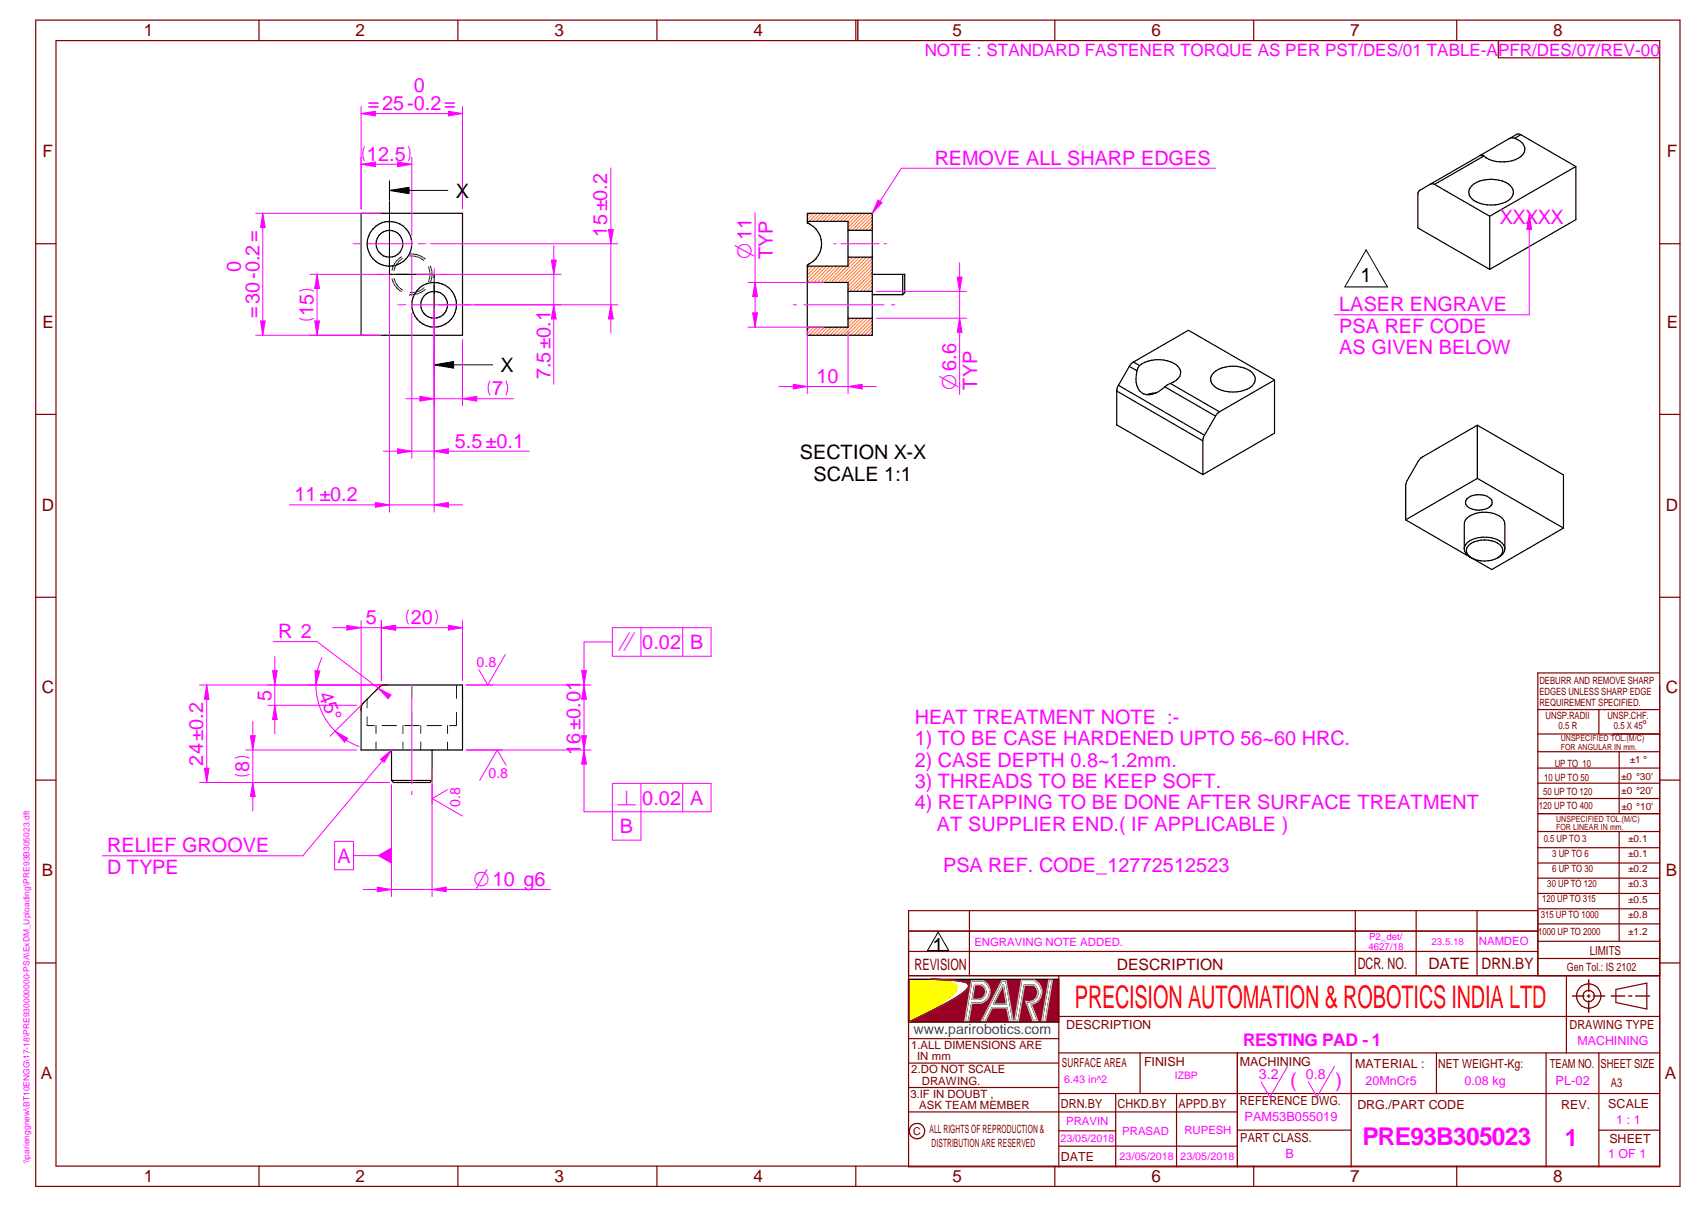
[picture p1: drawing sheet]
<svg xmlns="http://www.w3.org/2000/svg" width="420mm" height="297mm" viewBox="0 0 420 297" stroke-linecap="round" stroke-linejoin="round" font-family="sans-serif">
<g fill="none" stroke="#800000" stroke-width=".3">
<path d="M8.8 5h405v287h-405zM13.8 10h395v277h-395zM63.8 5v5M112.8 5v5M161.8 5v5M210.8 5v5M259.8 5v5M308.8 5v5M358.8 5v5M8.8 60h5M408.8 60h5M8.8 102h5"/>
<path d="M408.8 102h5M8.8 147h5M408.8 147h5M8.8 192h5M408.8 192h5M8.8 237h5M408.8 237h5M63.8 287v5M112.8 287v5M161.8 287v5M210.8 287v5M259.8 287v5"/>
<path d="M308.8 287v5M358.8 287v5"/>
</g>
<path d="M211.3 5v5" fill="none" stroke="#800000" stroke-width=".34"/>
<path d="M239.3 241.4h2.8a2.91 2.91 0 0 1 1.7 2.9 2.91 2.91 0 0 1-2.2 2.5l-2.3 .1-.7 4.3h-1zM246.7 241.3h1.1l1.7 9.9h-.9l-.6-3.2h-3.7l-1.5 3.2h-1zM251.6 241.3h3.2a3.2 3.2 0 0 1 1.7 3.2 3.2 3.2 0 0 1-2.5 2.7l1.6 4h-1.2l-1.8-4.8a2.25 2.25 0 0 0 2.8-1.1 2.25 2.25 0 0 0-.8-2.9h-2.3l-1.5 8.8h-.9zM258.3 241.3h.9l-1.7 9.9h-.9z" fill="none" stroke="#991b1e" stroke-width=".34"/>
<path d="M240.1 242.3h1.4a1.85 1.85 0 0 1 1.2 2 1.85 1.85 0 0 1-1.7 1.6h-1.5z" fill-rule="evenodd" fill="#990026"/>
<path d="M240.1 242.3h1.4a1.85 1.85 0 0 1 1.2 2 1.85 1.85 0 0 1-1.7 1.6h-1.5z" fill="none" stroke="#991b1e" stroke-width=".34"/>
<path d="M247.1 242.4l.8 4.7h-3.2z" fill="#990026"/>
<path d="M247.1 242.4l.8 4.7h-3.2z" fill="none" stroke="#991b1e" stroke-width=".34"/>
<path d="M238.4 242.1l-.2-.1a28.1 28.1 0 0 0-8.9-1l5.2 .9a1.32 1.32 0 0 1 1.2 1 1.32 1.32 0 0 1-.6 1.4l-3.3 2.5-8 4.7 5.6-2.7 5.3-2.8a10.3 10.3 0 0 0 3.9-3.3l-.2-.6M239.3 241.4h2.8a2.91 2.91 0 0 1 1.7 2.9 2.91 2.91 0 0 1-2.2 2.5l-2.3 .1-.7 4.3h-1zM240.1 242.3h1.4a1.85 1.85 0 0 1 1.2 2 1.85 1.85 0 0 1-1.7 1.6h-1.5zM246.7 241.3h1.1l1.7 9.9h-.9l-.6-3.2h-3.7l-1.5 3.2h-1zM247.1 242.4l.8 4.7h-3.2zM251.6 241.3h3.2a3.2 3.2 0 0 1 1.7 3.2 3.2 3.2 0 0 1-2.5 2.7l1.6 4h-1.2l-1.8-4.8a2.25 2.25 0 0 0 2.8-1.1 2.25 2.25 0 0 0-.8-2.9h-2.3l-1.5 8.8h-.9zM258.3 241.3h.9l-1.7 9.9h-.9z" fill="none" stroke="#000" stroke-width=".34"/>
<circle cx="238.4" cy="242.1" r=".17" fill="#000"/>
<path d="M240.1 242.3h1.4a1.85 1.85 0 0 1 1.2 2 1.85 1.85 0 0 1-1.7 1.6h-1.5zM247.1 242.4l.8 4.7h-3.2z" fill="none" stroke="#c0c0c0" stroke-width=".34"/>
<path d="M223.8 241h5.5l4.1 .6a2.41 2.41 0 0 1 2.3 1.4v.1a7.3 7.3 0 0 1-3.4 3.4l-8.5 5z" fill-rule="evenodd" fill="#ff0"/>
<path d="M223.8 241h5.5l5.2 .9a1.23 1.23 0 0 1 1.1 1.6l-1.3 1.5-2.5 1.8-8 4.7z" fill="none" stroke="#f1eb1f" stroke-width=".34"/>
<path d="M229.3 241l3.6 .5 2 .5a1.06 1.06 0 0 1 .8 .8 1.06 1.06 0 0 1-.3 1l-.9 1.1-3.5 2.5-7.2 4.1" fill="none" stroke="#ff0" stroke-width=".34"/>
<path d="M223.8 241v10.5" fill="none" stroke="#000" stroke-width=".34"/>
<path d="M223.8 241v10.5" fill="none" stroke="#000" stroke-width=".3"/>
<path d="M229.3 241l7.2 .4 1.7 .5 .3 .3 .1 .5-1.1 1.4-2.4 1.6-5.6 3.1-5.7 2.7h37v-10.5zM239.3 241.4h2.8a2.91 2.91 0 0 1 1.7 2.9 2.91 2.91 0 0 1-2.2 2.5l-2.3 .1-.7 4.3h-1zM251.6 241.3h3.2a3.2 3.2 0 0 1 1.7 3.2 3.2 3.2 0 0 1-2.5 2.7l1.6 4h-1.2l-1.8-4.8a2.25 2.25 0 0 0 2.8-1.1 2.25 2.25 0 0 0-.8-2.9h-2.3l-1.5 8.8h-.9zM258.3 241.3h.9l-1.7 9.9h-.9zM246.7 241.3h1.1l1.7 9.9h-.9l-.6-3.2h-3.7l-1.5 3.2h-1z" fill-rule="evenodd" fill="#990026"/>
<path d="M223.8 241h37v10.5h-37" fill="none" stroke="#000" stroke-width=".3"/>
<path d="M229.3 241h1a24.8 24.8 0 0 1 7.9 1l.2 .1" fill="none" stroke="#991b1e" stroke-width=".34"/>
<circle cx="238.4" cy="242.1" r=".17" fill="#991b1e"/>
<path d="M223.8 251.5l6.1-2.9 6.1-3.4-4.9 2.7zM229.3 241l2.9 .1a15.2 15.2 0 0 1 6.1 .9l.3 .4M236.8 244.6l-.8 .6M237.5 244.1l-.7 .5M238.1 243.5l-.6 .6M238.5 242.1l.1 .4M238.6 242.4l-.4 1M238.6 242.7l-.3 .6-.8 .8" fill="none" stroke="#991b1e" stroke-width=".34"/>
<path d="M239.3 241.4h2.8a2.91 2.91 0 0 1 1.7 2.9 2.91 2.91 0 0 1-2.2 2.5l-2.3 .1-.7 4.3h-1zM246.7 241.3h1.1l1.7 9.9h-.9l-.6-3.2h-3.7l-1.5 3.2h-1zM251.6 241.3h3.2a3.2 3.2 0 0 1 1.7 3.2 3.2 3.2 0 0 1-2.5 2.7l1.6 4h-1.2l-1.8-4.8a2.25 2.25 0 0 0 2.8-1.1 2.25 2.25 0 0 0-.8-2.9h-2.3l-1.5 8.8h-.9zM258.3 241.3h.9l-1.7 9.9h-.9z" fill="none" stroke="#c0c0c0" stroke-width=".34"/>
<g fill="none" stroke="#800000" stroke-width=".3">
<path d="M394.7 10h-25.7v4.2h39.8M89.7 172.8l-.8 .8v1.3M95.4 168.6h-1.5l-1.4 1.4M378.7 174.6h30.1M393.8 174.6v6M408.8 168.6v118.5h-185v-63h154.9M408.8 165.6h-30.1v74.5M378.7 185h30.1M378.7 189h30.1M378.7 192.7h30.1M378.7 196.5h30.1M378.7 180.6h30.1"/>
<path d="M398.8 185v15.2M378.7 200.2h30.1M378.7 204.6h30.1M378.7 208.6h30.1M378.7 212.4h30.1M378.7 216.1h30.1M378.7 219.9h30.1M398.8 204.6v27M223.8 229.2h154.9M223.8 234.1h154.9M238.7 224.1v16M333.8 224.1v16"/>
<path d="M348.8 224.1v16M363.8 224.1v16M378.7 223.6h30.1M378.7 227.4h30.1M378.7 231.6h30.1M378.7 235.9h30.1M223.8 255.6h37M223.8 240.1h185M260.8 240.1v47M260.8 250.1h148M260.8 259.1h148M280.8 259.1v10"/>
<path d="M304.7 259.1v28M332.8 259.1v28M353.8 259.1v10M380.8 259.1v28M385.8 240.1v19M393.8 259.1v28M398 243.5l7.6-1.6v6.4l-7.6-1.6zM223.8 273.6h80.9M223.8 267.6h37M223.8 261.6h37M260.8 278.3h14M260.8 269.1h148"/>
<path d="M274.8 269.1v18M289.8 269.1v18M304.7 278.1h28.1M393.8 278.1h15M260.8 282.1h43.9"/>
<circle cx="391.3" cy="245.1" r="2.99"/>
<circle cx="391.3" cy="245.1" r="1.39"/>
<circle cx="225.8" cy="278.3" r="1.9"/>
</g>
<path d="M387.3 245.1h2.8M390.9 245.1h.7M391.3 241.1v2.9M391.3 244.8v.7M391.3 246.3v2.8M392.4 245.1h2.9M396.8 245.1h3.4M401.1 245.1h.8M402.8 245.1h3.5" fill="none" stroke="#800000" stroke-width=".34"/>
<g fill="none" stroke="#000" stroke-width=".3">
<path d="M88.9 52.5h25v30h-25zM89.5 173l3.8-3.8 .9-.6h19.7v16h-25v-10.2l.1-.5zM96.4 192.1h10M96.4 192.1l.5 .5h9l.5-.5M96.4 184.6v7.5M106.4 184.6v7.5"/>
<circle cx="95.9" cy="60" r="5.5"/>
<circle cx="95.9" cy="60" r="3.3"/>
<circle cx="106.9" cy="75" r="3.3"/>
<circle cx="106.9" cy="75" r="5.5"/>
</g>
<g fill="none" stroke="#008000" stroke-width=".25">
<path d="M96.6 68.6a4.8 4.8 0 0 0 2.3 3.2M97.1 68.5a4.2 4.2 0 0 0 2.1 2.9M98.9 63.2a5 5 0 0 0-2.3 3.3M99.1 63.6a4.4 4.4 0 0 0-2.1 3M100.9 62.5h.1M101 72.5h.1M101 62.5a5 5 0 0 1 3.7 1.3M101 63a4.2 4.2 0 0 1 3.4 1.1M104.4 70.8a4.1 4.1 0 0 1-3.4 1.2M104.8 71.2a4.9 4.9 0 0 1-3.8 1.3M105.5 65.7a4.5 4.5 0 0 1 0 3.6M106 65.5a5 5 0 0 1 0 4"/>
<path d="M90.4 176.4v2.2h1.8M90.4 172.1v2.1M92.6 178.6v1.9M94.1 178.6h3.6M99.2 178.6v2M99.6 178.6h3.6M101.4 168.6v3.3M101.4 175.2v3.4M103.6 178.6v1.9M105.1 178.6h3.6M110.2 178.6v2M112.4 175.3v3.3h-1.8"/>
<path d="M112.4 168.6v3.3M92.6 182.6v2M99.2 182.6v2M103.6 182.6v2M110.2 182.6v2"/>
</g>
<path d="M101.7 75h10.5M106.9 69.8v10.5M113.9 75h.1M114.2 75h1.4M115.8 75h.1M101.4 168.4v.8M101.4 171.1v21.8M101.4 194.7v.9" fill="none" stroke="#f0f" stroke-width=".25"/>
<path d="M106.9 66v.1M106.9 66.3v1.4" fill="none" stroke="#f0f" stroke-width=".25"/>
<path d="M97.9 75h.1M98.2 75h1.4" fill="none" stroke="#f0f" stroke-width=".25"/>
<path d="M96.2 67.5h10.5M101.4 62.3v10.5M106.9 82.3v1.4M106.9 83.9v.1" fill="none" stroke="#f0f" stroke-width=".25"/>
<path d="M108.6 67.5h1.1M109.8 67.5h.1" fill="none" stroke="#f0f" stroke-width=".25"/>
<path d="M101.4 59.3v1" fill="none" stroke="#f0f" stroke-width=".25"/>
<path d="M92.9 67.5h.1M93.2 67.5h1" fill="none" stroke="#f0f" stroke-width=".25"/>
<path d="M101.4 74.7v1.1" fill="none" stroke="#f0f" stroke-width=".25"/>
<path d="M90.7 60h10.5M95.9 54.7v10.5" fill="none" stroke="#f0f" stroke-width=".25"/>
<path d="M103.2 60h1.4M104.8 60h.1" fill="none" stroke="#f0f" stroke-width=".25"/>
<path d="M95.9 51v.1M95.9 51.3v1.4" fill="none" stroke="#f0f" stroke-width=".25"/>
<path d="M86.9 60h.1M87.2 60h1.4" fill="none" stroke="#f0f" stroke-width=".25"/>
<path d="M63 52.5h30.7M64.2 79h1.1l-.6 3.5zM95.9 67.3v1.4M95.9 68.9v.1M63 82.5h29.3" fill="none" stroke="#f0f" stroke-width=".25"/>
<g fill="none" stroke="#000" stroke-width=".3">
<path d="M364.8 38.1h.1M364.8 38.1l-12.5 7.2M364.9 38.1h.1M365 38.1h.1M365 38.1l.5 .3M365.5 38.4l-12.2 7M371.7 34.1l-6.9 4M373 34l-.4-.1-.9 .2M373 34a2.86 2.86 0 0 1 2.4 3.5 6.2 6.2 0 0 1-5.9 2.3 6.6 6.6 0 0 1-4-1.4M374.6 33.1l13.5 7.9M374.6 33.1l-1.6 .9M374.6 33.1l-.4-.1-.7 .1-1.8 1"/>
<path d="M352.3 45.3l-2.7 1.6-.4 .5v8.7l17.7 10.2M352.3 45.3l1 .1M353.3 45.4l13.6 7.8M362.5 45.7a7.9 7.9 0 0 1 9.5 0 2.4 2.4 0 0 1-1.2 4 8.2 8.2 0 0 1-8.3-.8 2.03 2.03 0 0 1 0-3.2zM366.9 53.2v13.1M388.1 41v13.1l-21.2 12.2M388.1 41l-21.2 12.2"/>
</g>
<path d="M64.2 79h1.1l-.6 3.5z" fill="#f0f"/>
<path d="M64.7 52.5l.6 3.5h-1.1z" fill="none" stroke="#f0f" stroke-width=".25"/>
<path d="M64.7 52.5l.6 3.5h-1.1z" fill="#f0f"/>
<path d="M64.7 52.5v30M73.7 78.4a3.9 3.9 0 0 0 3.5 0M73.7 71.6a3.9 3.9 0 0 1 3.5 0M76.4 67.5h24M77.5 79h1.2l-.6 3.5zM76.4 82.5h17.3" fill="none" stroke="#f0f" stroke-width=".25"/>
<path d="M77.5 79h1.2l-.6 3.5z" fill="#f0f"/>
<path d="M78.1 67.5l.6 3.5h-1.2z" fill="none" stroke="#f0f" stroke-width=".25"/>
<path d="M78.1 67.5l.6 3.5h-1.2z" fill="#f0f"/>
<path d="M106 60h46.2M78.1 67.5v15M117 75h35.2M150.4 75l.6 3.5h-1.2z" fill="none" stroke="#f0f" stroke-width=".25"/>
<path d="M150.4 75l.6 3.5h-1.2z" fill="#f0f"/>
<path d="M149.8 56.5h1.2l-.6 3.5z" fill="none" stroke="#f0f" stroke-width=".25"/>
<path d="M149.8 56.5h1.2l-.6 3.5z" fill="#f0f"/>
<path d="M150.4 41.3v40.7M95.9 61v65M106.9 85v41M92.4 123.7l3.5 .5-3.5 .6z" fill="none" stroke="#f0f" stroke-width=".25"/>
<path d="M92.4 123.7l3.5 .5-3.5 .6z" fill="#f0f"/>
<path d="M106.9 124.2l3.5-.5v1.1z" fill="none" stroke="#f0f" stroke-width=".25"/>
<path d="M106.9 124.2l3.5-.5v1.1z" fill="#f0f"/>
<path d="M88.9 26.2v25.2M88.9 27.9l3.5-.5v1.1zM113.9 26.2v25.2M71.3 124.2h42.6" fill="none" stroke="#f0f" stroke-width=".25"/>
<path d="M88.9 27.9l3.5-.5v1.1z" fill="#f0f"/>
<path d="M110.4 27.4l3.5 .5-3.5 .6z" fill="none" stroke="#f0f" stroke-width=".25"/>
<path d="M110.4 27.4l3.5 .5-3.5 .6z" fill="#f0f"/>
<path d="M88.9 27.9h25M88.9 38.7v12.7M89.7 36.1a4.2 4.2 0 0 0 0 3.5M100.6 36.1a4.2 4.2 0 0 1 0 3.5M101.4 38.7v19.3M88.9 40.4l3.5-.5v1.1z" fill="none" stroke="#f0f" stroke-width=".25"/>
<path d="M88.9 40.4l3.5-.5v1.1z" fill="#f0f"/>
<path d="M97.9 39.9l3.5 .5-3.5 .6z" fill="none" stroke="#f0f" stroke-width=".25"/>
<path d="M97.9 39.9l3.5 .5-3.5 .6z" fill="#f0f"/>
<path d="M88.9 40.4h12.5M115 168.6h30.6M115 184.6h30.6M143.2 181.1h1.2l-.6 3.5z" fill="none" stroke="#f0f" stroke-width=".25"/>
<path d="M143.2 181.1h1.2l-.6 3.5z" fill="#f0f"/>
<path d="M143.8 168.6l.6 3.5h-1.2z" fill="none" stroke="#f0f" stroke-width=".25"/>
<path d="M143.8 168.6l.6 3.5h-1.2z" fill="#f0f"/>
<path d="M143.8 168.6v16M96.4 193.1v27.5M106.4 189.4v31.2M92.9 218.3l3.5 .6-3.5 .6z" fill="none" stroke="#f0f" stroke-width=".25"/>
<path d="M92.9 218.3l3.5 .6-3.5 .6z" fill="#f0f"/>
<path d="M106.4 218.9l3.5-.6v1.2z" fill="none" stroke="#f0f" stroke-width=".25"/>
<path d="M106.4 218.9l3.5-.6v1.2z" fill="#f0f"/>
<path d="M114.7 168.6h6.7M124.4 161.1l-4.3 7.5-2.2-3.8M106.4 192.8v5M110.2 194.4l-3.8 2.1 7.5 4.3M114.7 184.6h9M124.6 188.3l-2.1-3.7-4.4 7.5M87.1 210.6h9.3M89.4 218.9h46.2" fill="none" stroke="#f0f" stroke-width=".25"/>
<path d="M92.9 210.6l3.5-2.1v4.1z" fill="#f0f"/>
<path d="M143.8 184.6v15.2M82.4 207.1h4.7v6.9h-4.7z" fill="none" stroke="#f0f" stroke-width=".25"/>
<path d="M143.8 184.6l.6 3.4h-1.2z" fill="#f0f"/>
<path d="M143.8 158v10.6M143.8 184.6l.6 3.4h-1.2zM157.8 192.8v14h-7v-14h24.3v7h-31.3M168.1 192.8v7" fill="none" stroke="#f0f" stroke-width=".25"/>
<path d="M143.2 165.1h1.2l-.6 3.5z" fill="#f0f"/>
<path d="M143.8 158h7M150.8 154.5h24.3v7h-24.3zM157.8 154.5v7M168.1 154.5v7M49.1 168.6h44.6M143.2 165.1h1.2l-.6 3.5zM49.1 192.6h46.8M50.3 189.1h1.2l-.6 3.5z" fill="none" stroke="#f0f" stroke-width=".25"/>
<path d="M50.3 189.1h1.2l-.6 3.5z" fill="#f0f"/>
<path d="M50.9 168.6l.6 3.5h-1.2z" fill="none" stroke="#f0f" stroke-width=".25"/>
<path d="M50.9 168.6l.6 3.5h-1.2z" fill="#f0f"/>
<path d="M50.9 168.6v24M57.9 190.6a4.1 4.1 0 0 0 3.5 0M57.9 186.6a3.8 3.8 0 0 1 3.5 0M60.5 192.6h35.4M60.5 184.6h27.4M62.3 192.6l.6 3.4h-1.2z" fill="none" stroke="#f0f" stroke-width=".25"/>
<path d="M62.3 192.6l.6 3.4h-1.2z" fill="#f0f"/>
<path d="M61.7 181.1h1.2l-.6 3.5z" fill="none" stroke="#f0f" stroke-width=".25"/>
<path d="M61.7 181.1h1.2l-.6 3.5z" fill="#f0f"/>
<path d="M62.3 177.5v22.1M76.1 168.6h17.6M77.6 165l1.2 .1-1 3.5zM88.8 173.7l-7.5 7.5" fill="none" stroke="#f0f" stroke-width=".25"/>
<path d="M77.6 165l1.2 .1-1 3.5z" fill="#f0f"/>
<path d="M82.5 180l3.1 1.7-.7 .9z" fill="none" stroke="#f0f" stroke-width=".25"/>
<path d="M82.5 180l3.1 1.7-.7 .9z" fill="#f0f"/>
<path d="M67.3 157.9h10.8l16.7 12.7M79.3 161.8a16.2 16.2 0 0 0 9.1 21.9M93.2 169.4l3.1 1.6-.7 1z" fill="none" stroke="#f0f" stroke-width=".25"/>
<path d="M93.2 169.4l3.1 1.6-.7 1z" fill="#f0f"/>
<path d="M205.3 60h.6M207.1 60h9.4M217.8 60h.5M184.2 69.5h18.6M185.4 77h1.2l-.6 3.5zM195.4 75h.8M198 75h19.7M219.5 75h.9M184.2 80.5h18.6M317.1 262.5l-4.4 7.5-2.1-3.7M328.7 262.4l-4.4 7.6-2.1-3.8" fill="none" stroke="#f0f" stroke-width=".25"/>
<path d="M95.9 49.5v18h11v19.7M95.9 44.5v4.8M95.9 46.9h14.4M95.9 46.9l4.8-.8v1.6zM106.9 87.4v4.8M106.9 89.8h14.4M106.9 89.8l4.8-.8v1.6z" fill="none" stroke="#000" stroke-width=".25"/>
<path d="M95.9 46.9l4.8-.8v1.6zM106.9 89.8l4.8-.8v1.6z" fill="#000"/>
<g fill="none" stroke="#ff8000" stroke-width=".25">
<path d="M199.6 52.5l-.8 .8M200.4 52.5l-1.6 1.6M201.3 52.5l-2 2M202.2 52.5l-2.1 2M203 52.5l-2 2M203.9 52.5l-2.1 2M204.7 52.5l-2 2M205.6 52.5l-2 2M206.4 52.5l-2 2M207.3 52.5l-2 2M208.1 52.5l-2 2M208.9 52.5l-1.9 2"/>
<path d="M209.8 52.5l-2 2M210.6 52.5l-2 2M211.5 52.5l-2.6 2.7M212.3 52.5l-3.4 3.5M213.2 52.5l-4.2 4.2M214 52.5l-4.2 4.2M214.8 52.5l-4.1 4.2M214.8 53.4l-3.3 3.3M214.8 54.2l-2.4 2.5M214.8 55.1l-1.6 1.6M214.8 55.9l-.7 .8M199.3 65.5l-.5 .5"/>
<path d="M200.2 65.5l-1.4 1.3M201 65.5l-2.2 2.2M201.9 65.5l-3.1 3M202.7 65.5l-3.9 3.9M203.6 65.5l-4 4M204.4 65.5l-4 4M205.3 65.5l-4 4M206.1 65.5l-4 4M207 65.5l-4 4M207.8 65.5l-4 4M208.7 65.5l-4 4M209.2 63.3l-.3 .3"/>
<path d="M209.5 78.3l-.6 .6M210 63.3l-1.1 1.2M210.3 78.3l-1.4 1.5M210.9 63.3l-2 2M211.1 78.3l-4.1 4.2M211.7 63.3l-6.2 6.2M212 78.3l-4.2 4.2M212.6 63.3l-6.2 6.2M212.8 78.3l-4.2 4.2M213.4 63.3l-6.2 6.2M213.7 78.3l-4.2 4.2M214.3 63.3l-6.2 6.2"/>
<path d="M214.5 78.3l-4.2 4.2M214.8 78.9l-3.6 3.6M214.8 79.7l-2.8 2.8M214.8 63.6l-5.9 6M214.8 64.4l-5.9 6M214.8 65.3l-5.9 6M214.8 66.1l-5.6 5.6M214.8 67l-4.7 4.7M214.8 67.8l-3.9 3.9M214.8 68.7l-3 3M214.8 69.5l-2.1 2.2M214.8 70.4l-1.3 1.3"/>
<path d="M214.8 71.2l-.4 .5M199.6 80.5l-.8 .8M200.5 80.5l-1.7 1.6M201.3 80.5l-2 2M202.2 80.5l-2.1 2M203 80.5l-2 2M203.9 80.5l-2.1 2M204.7 80.5l-2 2M205.6 80.5l-2 2M206.4 80.5l-2 2M207.3 80.5l-2 2M208.1 80.5l-2 2"/>
<path d="M214.8 80.6l-1.9 1.9M214.8 81.4l-1.1 1.1M214.8 82.3l-.2 .2"/>
</g>
<g fill="none" stroke="#000" stroke-width=".3">
<path d="M198.8 54.5h10.1v11h-10.1M198.9 54.7h.1M198.9 54.7l-.1-2.2h16v30h-16v-17.1M198.9 54.8a5.7 5.7 0 0 1 3.4 5.2 5.7 5.7 0 0 1-3.4 5.2v.1M208.9 56.7h5.9M198.8 69.5h10.1v11h-10.1M198.9 65.3h.1M208.9 78.3h5.9M208.9 71.7h5.9M208.9 63.3h5.9M214.8 67.5h8v4.5l-.5 .5M214.8 72.5h7.5"/>
<path d="M222.3 67.5v5"/>
</g>
<path d="M185.4 77h1.2l-.6 3.5z" fill="#f0f"/>
<path d="M186 69.5l.6 3.5h-1.2z" fill="none" stroke="#f0f" stroke-width=".25"/>
<path d="M186 69.5l.6 3.5h-1.2z" fill="#f0f"/>
<path d="M186 52.4v28.1M215.9 78.3h22.2M215.9 71.7h22.2M236.3 78.3l.6 3.5h-1.2z" fill="none" stroke="#f0f" stroke-width=".25"/>
<path d="M236.3 78.3l.6 3.5h-1.2z" fill="#f0f"/>
<path d="M235.7 68.2h1.2l-.6 3.5z" fill="none" stroke="#f0f" stroke-width=".25"/>
<path d="M235.7 68.2h1.2l-.6 3.5z" fill="#f0f"/>
<path d="M236.3 64.7v32.4M195.4 94.6l3.4 .5-3.4 .6zM198.8 81.5v15.4M208.9 81.5v15.4" fill="none" stroke="#f0f" stroke-width=".25"/>
<path d="M195.4 94.6l3.4 .5-3.4 .6z" fill="#f0f"/>
<path d="M208.9 95.1l3.4-.5v1.1z" fill="none" stroke="#f0f" stroke-width=".25"/>
<path d="M208.9 95.1l3.4-.5v1.1z" fill="#f0f"/>
<path d="M106.9 76.1v23.8M113.9 83.6v16.3M113.9 98.1l3.5-.6v1.2zM120.6 93.7a3.9 3.9 0 0 0 0 3.5M124.6 93.7a3.9 3.9 0 0 1 0 3.5M191.8 95.1h24" fill="none" stroke="#f0f" stroke-width=".25"/>
<path d="M113.9 98.1l3.5-.6v1.2z" fill="#f0f"/>
<path d="M103.4 97.5l3.5 .6-3.5 .6z" fill="none" stroke="#f0f" stroke-width=".25"/>
<path d="M103.4 97.5l3.5 .6-3.5 .6z" fill="#f0f"/>
<path d="M222 41.4l-7.2 11.1M99.9 98.1h26.6" fill="none" stroke="#f0f" stroke-width=".25"/>
<path d="M216.2 49.2l1 .7-2.4 2.6z" fill="#f0f"/>
<path d="M216.2 49.2l1 .7-2.4 2.6zM222 41.4h77.4M102.5 67.5h35.7M108 75h30.2M135.8 64h1.2l-.6 3.5z" fill="none" stroke="#f0f" stroke-width=".25"/>
<path d="M135.8 64h1.2l-.6 3.5z" fill="#f0f"/>
<path d="M136.4 75l.6 3.5h-1.2z" fill="none" stroke="#f0f" stroke-width=".25"/>
<path d="M136.4 75l.6 3.5h-1.2z" fill="#f0f"/>
<path d="M101.4 77v35.8M106.9 76.1v36.7M136.4 60.5v34.1M106.9 111l3.5-.6v1.2z" fill="none" stroke="#f0f" stroke-width=".25"/>
<path d="M106.9 111l3.5-.6v1.2z" fill="#f0f"/>
<path d="M97.9 110.4l3.5 .6-3.5 .6z" fill="none" stroke="#f0f" stroke-width=".25"/>
<path d="M97.9 110.4l3.5 .6-3.5 .6z" fill="#f0f"/>
<path d="M94.4 111h35.9M85.4 153.9l3.5 .6-3.5 .6zM88.9 152.7v20.7M93.9 152.7v14.8" fill="none" stroke="#f0f" stroke-width=".25"/>
<path d="M85.4 153.9l3.5 .6-3.5 .6z" fill="#f0f"/>
<path d="M93.9 154.5l3.5-.6v1.2z" fill="none" stroke="#f0f" stroke-width=".25"/>
<path d="M93.9 154.5l3.5-.6v1.2z" fill="#f0f"/>
<path d="M81.9 154.5h19M65.9 168.6h27.8M65.9 173.6h22M67.1 165.1h1.2l-.6 3.5z" fill="none" stroke="#f0f" stroke-width=".25"/>
<path d="M67.1 165.1h1.2l-.6 3.5z" fill="#f0f"/>
<path d="M67.7 173.6l.6 3.5h-1.2z" fill="none" stroke="#f0f" stroke-width=".25"/>
<path d="M67.7 173.6l.6 3.5h-1.2z" fill="#f0f"/>
<path d="M67.7 161.6v19M96.4 184.6l-21.8 26" fill="none" stroke="#f0f" stroke-width=".25"/>
<path d="M93.7 186.9l2.7-2.3-1.8 3z" fill="#f0f"/>
<path d="M93.9 152.7v14.8M93.9 154.5l3.5-.6v1.2zM100.6 150.1a3.8 3.8 0 0 0 0 3.5M107.3 150.1a3.8 3.8 0 0 1 0 3.5M113.9 152.7v14.8M93.7 186.9l2.7-2.3-1.8 3zM25.2 210.6h49.4" fill="none" stroke="#f0f" stroke-width=".25"/>
<path d="M93.9 154.5l3.5-.6v1.2z" fill="#f0f"/>
<path d="M110.4 153.9l3.5 .6-3.5 .6z" fill="none" stroke="#f0f" stroke-width=".25"/>
<path d="M110.4 153.9l3.5 .6-3.5 .6z" fill="#f0f"/>
<path d="M376.6 53v24.5M93.9 154.5h20" fill="none" stroke="#f0f" stroke-width=".25"/>
<g fill="none" stroke="#000" stroke-width=".3">
<path d="M275 96.2v8.4l21.2 12.2M275 96.2l21.2 12.3M275.5 94.8l-.5 1.4M275.5 94.8l21.2 12.3M278.1 90.2l-2.6 4.6M278.1 90.2l1.9 1M279.1 89.1l13.6-7.8 21.2 12.2M279.1 89.1l1.6 .9M279.1 89.1l-1 1.1M280 91.2a5.2 5.2 0 0 0 1.1 5.4 3.7 3.7 0 0 0 4.2-.2l1.6-1.2M280.7 90l-.7 1.2M280.7 90a8.1 8.1 0 0 1 9.1-.1 2.34 2.34 0 0 1 .9 2.3 2.34 2.34 0 0 1-1.7 1.8l-.8 .4"/>
<path d="M284.7 96.7l-2.3 .4M286.9 95.2l12.5 7.2M288.2 94.4l12.1 6.9M288.2 94.4l-1.3 .8M298.9 91.7a7.9 7.9 0 0 1 9.5 0 2.4 2.4 0 0 1-1.2 4.1 8.2 8.2 0 0 1-8.3-.9 2.03 2.03 0 0 1 0-3.2zM313.9 93.5v13.1l-17.7 10.2M313.9 93.5l-13.6 7.8M296.2 108.5v8.3M296.7 107.1l-.5 1.4M299.4 102.4l-2.7 4.7M300.3 101.3l-.9 1.1M363.8 117.7l-17.6 10.2"/>
<path d="M363.8 104.6v13.1M363.8 104.6l-13.5 7.9-.7 .6-3 5.1-.4 1v8.7M363.8 104.6l21.3 12.3v13.1M363.8 117.7l21.3 12.3M346.2 127.9l15.9 9.2M360.6 135.1v-6.2a3.3 3.3 0 0 1 2.8-2.5 6.8 6.8 0 0 1 6.9 1.5l.3 1v6.2M360.6 135.1a3.2 3.2 0 0 1 2.9-2.6 6.6 6.6 0 0 1 6.8 1.6 2.24 2.24 0 0 1-1.5 3.2M360.6 135.1a2.52 2.52 0 0 0 1.5 2M361.2 122.8a4.7 4.7 0 0 1 6 0 1.45 1.45 0 0 1-.9 2.3 4.9 4.9 0 0 1-5.1-.6 1.3 1.3 0 0 1 0-1.7zM362.1 137.1l.3 .2M362.4 137.3a1.95 1.95 0 0 1-1.3-1.8 1.95 1.95 0 0 1 1.3-1.9 6.3 6.3 0 0 1 7.4 .9 1.91 1.91 0 0 1-1 2.8M362.4 137.3a7 7 0 0 0 6.4 0"/>
<path d="M385.1 130l-17.7 10.2-5-2.9"/>
</g>
<path d="M231 229.4l2.7 4.5h-5.3z" fill="none" stroke="#000" stroke-width=".25"/>
<path d="M376.6 53l.6 3.5h-1.2z" fill="#f0f"/>
<path d="M376.6 53l.6 3.5h-1.2zM328.6 77.5h48" fill="none" stroke="#f0f" stroke-width=".25"/>
<path d="M336.5 61.5l5.2 9.1h-10.5z" fill="none" stroke="#000" stroke-width=".25"/>
<text font-size="7.7" fill="#f00" x="264.7" y="248.1">PRECISION AUTOMATION &amp; ROBOTICS INDIA LTD</text>
<text font-size="6" fill="#f0f" x="335.5" y="281.7">PRE93B305023</text>
<text font-size="5.9" fill="#f0f" x="385.4" y="282.1">1</text>
<g font-size="5.4" fill="#f0f">
<text x="185.1" y="63.8" transform="rotate(-90 185.1 63.8)">O11</text>
<text x="235.4" y="95.9" transform="rotate(-90 235.4 95.9)">O6.6</text>
<text x="152.1" y="159.7">i</text>
<text x="151.9" y="198">n</text>
<text x="116.6" y="218">O10 g6</text>
</g>
<g font-size="4.9" fill="#f0f">
<text x="101.9" y="22.5">0</text>
<text x="90.6" y="27.1">=25-0.2=</text>
<text x="90.4" y="39.6">12.5</text>
<text x="230.2" y="40.5">REMOVE ALL SHARP EDGES</text>
<text x="149.6" y="58.2" transform="rotate(-90 149.6 58.2)">15±0.2</text>
<text x="369.4" y="55.2">XXXXX</text>
<text x="190.3" y="63.8" transform="rotate(-90 190.3 63.8)">TYP</text>
<text x="59.3" y="67.1" transform="rotate(-90 59.3 67.1)">0</text>
<text x="77.2" y="77.7" transform="rotate(-90 77.2 77.7)">15</text>
<text x="329.9" y="76.6">LASER ENGRAVE</text>
<text x="63.9" y="78.3" transform="rotate(-90 63.9 78.3)">=30-0.2=</text>
<text x="329.9" y="81.8">PSA REF CODE</text>
<text x="329.9" y="87.1">AS GIVEN BELOW</text>
<text x="135.5" y="93.3" transform="rotate(-90 135.5 93.3)">7.5±0.1</text>
<text x="201.1" y="94.3">10</text>
<text x="240.7" y="95.9" transform="rotate(-90 240.7 95.9)">TYP</text>
<text x="121.2" y="97.2">7</text>
<text x="112" y="110.2">5.5±0.1</text>
<text x="72.5" y="123.4">11±0.2</text>
<text x="90.1" y="153.6">5</text>
<text x="101.2" y="153.6">20</text>
<text x="68.5" y="157">R 2</text>
<text x="158.2" y="159.7">0.02 B</text>
<text x="66.8" y="172.4" transform="rotate(-90 66.8 172.4)">5</text>
<text x="78.4" y="170.9" transform="rotate(67 78.4 170.9)">45°</text>
<text x="225.3" y="178.1">HEAT TREATMENT NOTE :-</text>
<text x="142.9" y="185.8" transform="rotate(-90 142.9 185.8)">16±0.01</text>
<text x="225.3" y="183.4">1) TO BE CASE HARDENED UPTO 56~60 HRC.</text>
<text x="50" y="188.4" transform="rotate(-90 50 188.4)">24±0.2</text>
<text x="61.4" y="189.9" transform="rotate(-90 61.4 189.9)">8</text>
<text x="225.3" y="188.6">2) CASE DEPTH 0.8~1.2mm.</text>
<text x="225.3" y="193.9">3) THREADS TO BE KEEP SOFT.</text>
<text x="158.2" y="198">0.02 A</text>
<text x="225.3" y="199.1">4) RETAPPING TO BE DONE AFTER SURFACE TREATMENT</text>
<text x="26.4" y="209.8">RELIEF GROOVE</text>
<text x="152.7" y="205">B</text>
<text x="230.7" y="204.4">AT SUPPLIER END.( IF APPLICABLE )</text>
<text x="26.4" y="215">D TYPE</text>
<text x="83.1" y="212.3">A</text>
<text x="232.3" y="214.5">PSA REF. CODE_12772512523</text>
<text x="317.7" y="267.6">(</text>
<text x="328.9" y="267.6">)</text>
</g>
<g font-size="4.9">
<text x="112.3" y="48.6">X</text>
<text x="335.1" y="69.3">1</text>
<text x="123.3" y="91.6">X</text>
<text x="197" y="113.1">SECTION X-X</text>
<text x="200.4" y="118.3">SCALE 1:1</text>
<text x="229.7" y="234.2">1</text>
</g>
<text font-size="4.3" fill="#f0f" x="306.1" y="257.4">RESTING PAD - 1</text>
<g font-size="4.2" fill="#800000">
<text x="35.4" y="9">1</text>
<text x="87.6" y="9">2</text>
<text x="136.6" y="9">3</text>
<text x="185.6" y="9">4</text>
<text x="234.6" y="9">5</text>
<text x="283.6" y="9">6</text>
<text x="332.6" y="9">7</text>
<text x="382.6" y="9">8</text>
<text x="10.5" y="38.7">F</text>
<text x="410.5" y="38.7">F</text>
<text x="10.5" y="80.6">E</text>
<text x="410.5" y="80.6">E</text>
<text x="10.3" y="125.6">D</text>
<text x="410.2" y="125.6">D</text>
<text x="10.3" y="170.6">C</text>
<text x="410.2" y="170.6">C</text>
<text x="10.3" y="215.6">B</text>
<text x="410.2" y="215.6">B</text>
<text x="10" y="265.6">A</text>
<text x="410" y="265.6">A</text>
<text x="35.4" y="291">1</text>
<text x="87.6" y="291">2</text>
<text x="136.6" y="291">3</text>
<text x="185.6" y="291">4</text>
<text x="234.6" y="291">5</text>
<text x="283.6" y="291">6</text>
<text x="332.6" y="291">7</text>
<text x="382.6" y="291">8</text>
</g>
<g font-size="4.2" fill="#f0f">
<text x="227.7" y="13.8">NOTE : STANDARD FASTENER TORQUE AS PER PST/DES/01 TABLE-A</text>
<text x="369" y="13.7">PFR/DES/07/REV-00</text>
</g>
<g font-size="3.9" fill="#800000">
<text x="225.2" y="238.8">REVISION</text>
<text x="275.1" y="238.8">DESCRIPTION</text>
<text x="334.4" y="238.6">DCR. NO.</text>
<text x="351.8" y="238.6">DATE</text>
<text x="364.9" y="238.5">DRN.BY</text>
</g>
<g font-size="3.5" fill="#f0f">
<text x="117.4" y="164.2">0.8</text>
<text x="120.3" y="191.4">0.8</text>
<text x="113.3" y="198.7" transform="rotate(-90 113.3 198.7)">0.8</text>
<text x="310" y="265.6">3.2</text>
<text x="321.6" y="265.6">0.8</text>
</g>
<text font-size="3.5" fill="#00f" x="224.9" y="254.5">www.parirobotics.com</text>
<g font-size="3.1" fill="#800000">
<text x="404.4" y="179.5">°</text>
<text x="391.5" y="235.1">LIMITS</text>
<text x="262.6" y="253.2">DESCRIPTION</text>
<text x="386.5" y="253.2">DRAWING TYPE</text>
<text x="261.5" y="262.5">SURFACE AREA</text>
<text x="281.8" y="262.4">FINISH</text>
<text x="305.4" y="262.4">MACHINING</text>
<text x="333.8" y="262.9">MATERIAL :</text>
<text x="354.2" y="262.9">NET WEIGHT-Kg:</text>
<text x="381.7" y="262.7">TEAM NO.</text>
<text x="394.2" y="262.7">SHEET SIZE</text>
<text x="396.7" y="267.5">A3</text>
<text x="261.3" y="272.8">DRN.BY</text>
<text x="275.2" y="272.7">CHKD.BY</text>
<text x="290.3" y="272.8">APPD.BY</text>
<text x="305.4" y="271.9">REFERENCE DWG.</text>
<text x="334.3" y="272.9">DRG./PART CODE</text>
<text x="384.5" y="272.8">REV.</text>
<text x="396.1" y="272.7">SCALE</text>
<text x="305.5" y="281">PART CLASS.</text>
<text x="396.4" y="281.2">SHEET</text>
<text x="261.3" y="285.8">DATE</text>
</g>
<g font-size="3.1" fill="#f0f">
<text x="388.5" y="257.1">MACHINING</text>
<text x="336.3" y="267.1">20MnCr5</text>
<text x="360.7" y="267">0.08 kg</text>
<text x="383.1" y="267.1">PL-02</text>
<text x="306.5" y="275.9">PAM53B055019</text>
<text x="398" y="276.5">1 : 1</text>
<text x="316.6" y="284.9">B</text>
<text x="396.1" y="284.9">1 OF 1</text>
</g>
<g font-size="2.8" fill="#f0f">
<text x="240" y="232.8">ENGRAVING NOTE ADDED.</text>
<text x="364.2" y="232.6">NAMDEO</text>
<text x="262.6" y="276.8">PRAVIN</text>
<text x="276.4" y="279.2">PRASAD</text>
<text x="291.7" y="279.1">RUPESH</text>
</g>
<g font-size="2.8" fill="#800000">
<text x="385.9" y="238.9">Gen Tol.: IS 2102</text>
<text x="224.4" y="258.1">1.ALL DIMENSIONS ARE</text>
<text x="225.9" y="260.9">IN mm</text>
<text x="224.4" y="264.2">2.DO NOT SCALE</text>
<text x="227.1" y="267">DRAWING.</text>
<text x="224.2" y="270.2">3.IF IN DOUBT ,</text>
<text x="226.4" y="273">ASK TEAM MEMBER</text>
<text x="228.9" y="278.8">ALL RIGHTS OF REPRODUCTION &amp;</text>
<text x="229.4" y="282.3">DISTRIBUTION ARE RESERVED</text>
</g>
<g font-size="2.7" fill="#f0f">
<text x="262.1" y="266.5">6.43 in^2</text>
<text x="261.1" y="281">23/05/2018</text>
<text x="275.7" y="285.5">23/05/2018</text>
<text x="290.7" y="285.5">23/05/2018</text>
</g>
<text font-size="2.7" fill="#800000" x="224.9" y="279.4">C</text>
<g font-size="2.5" fill="#800000">
<text x="379.1" y="168.2">DEBURR AND REMOVE SHARP</text>
<text x="379.1" y="171">EDGES UNLESS SHARP EDGE</text>
<text x="379.1" y="173.7">REQUIREMENT SPECIFIED.</text>
<text x="380.7" y="177">UNSP.RADII</text>
<text x="383.9" y="179.5">0.5 R</text>
<text x="395.9" y="177">UNSP.CHF.</text>
<text x="397.5" y="179.4">0.5 X 45</text>
<text x="382.9" y="188.7">UP TO 10</text>
<text x="401.4" y="187.9">±1 °</text>
<text x="380.1" y="195.6">50 UP TO 120</text>
<text x="380.3" y="192.2">10 UP TO 50</text>
<text x="399.3" y="192.1">±0 °30'</text>
<text x="399.3" y="195.4">±0 °20'</text>
<text x="379" y="199.1">120 UP TO 400</text>
<text x="399.3" y="199.3">±0 °10'</text>
<text x="380.2" y="207.1">0.5 UP TO 3</text>
<text x="401" y="207.2">±0.1</text>
<text x="382.3" y="210.9">3 UP TO 6</text>
<text x="382.3" y="214.6">6 UP TO 30</text>
<text x="401" y="210.9">±0.1</text>
<text x="401" y="214.7">±0.2</text>
<text x="381.1" y="218.4">30 UP TO 120</text>
<text x="401" y="218.4">±0.3</text>
<text x="379.5" y="225.8">315 UP TO 1000</text>
<text x="379.8" y="222.1">120 UP TO 315</text>
<text x="401" y="222.2">±0.5</text>
<text x="401" y="225.9">±0.8</text>
<text x="378.8" y="230.1">1000 UP TO 2000</text>
<text x="401" y="230.2">±1.2</text>
</g>
<text font-size="2.5" fill="#f0f" x="289.4" y="265.6">IZBP</text>
<g font-size="2.4" fill="#f0f">
<text x="337" y="233.8">4627/18</text>
<text x="337.2" y="231.2">P2_det/</text>
<text x="352.5" y="232.5">23.5.18</text>
</g>
<g font-size="2.1" fill="#800000">
<text x="384.4" y="182.5">UNSPECIFIED TOL.(M/C)</text>
<text x="384.4" y="184.5">FOR ANGULAR IN mm.</text>
<text x="383.2" y="202.2">UNSPECIFIED TOL.(M/C)</text>
<text x="383.2" y="204.3">FOR LINEAR IN mm.</text>
</g>
<text font-size="2.1" fill="#f0f" x="7.2" y="286.3" transform="rotate(-90 7.2 286.3)">\\parienggnew\BT10ENGG\17-18\PRE930000000-PSA\ExDM_Uploading\PRE93B305023.dft</text>
</svg>
